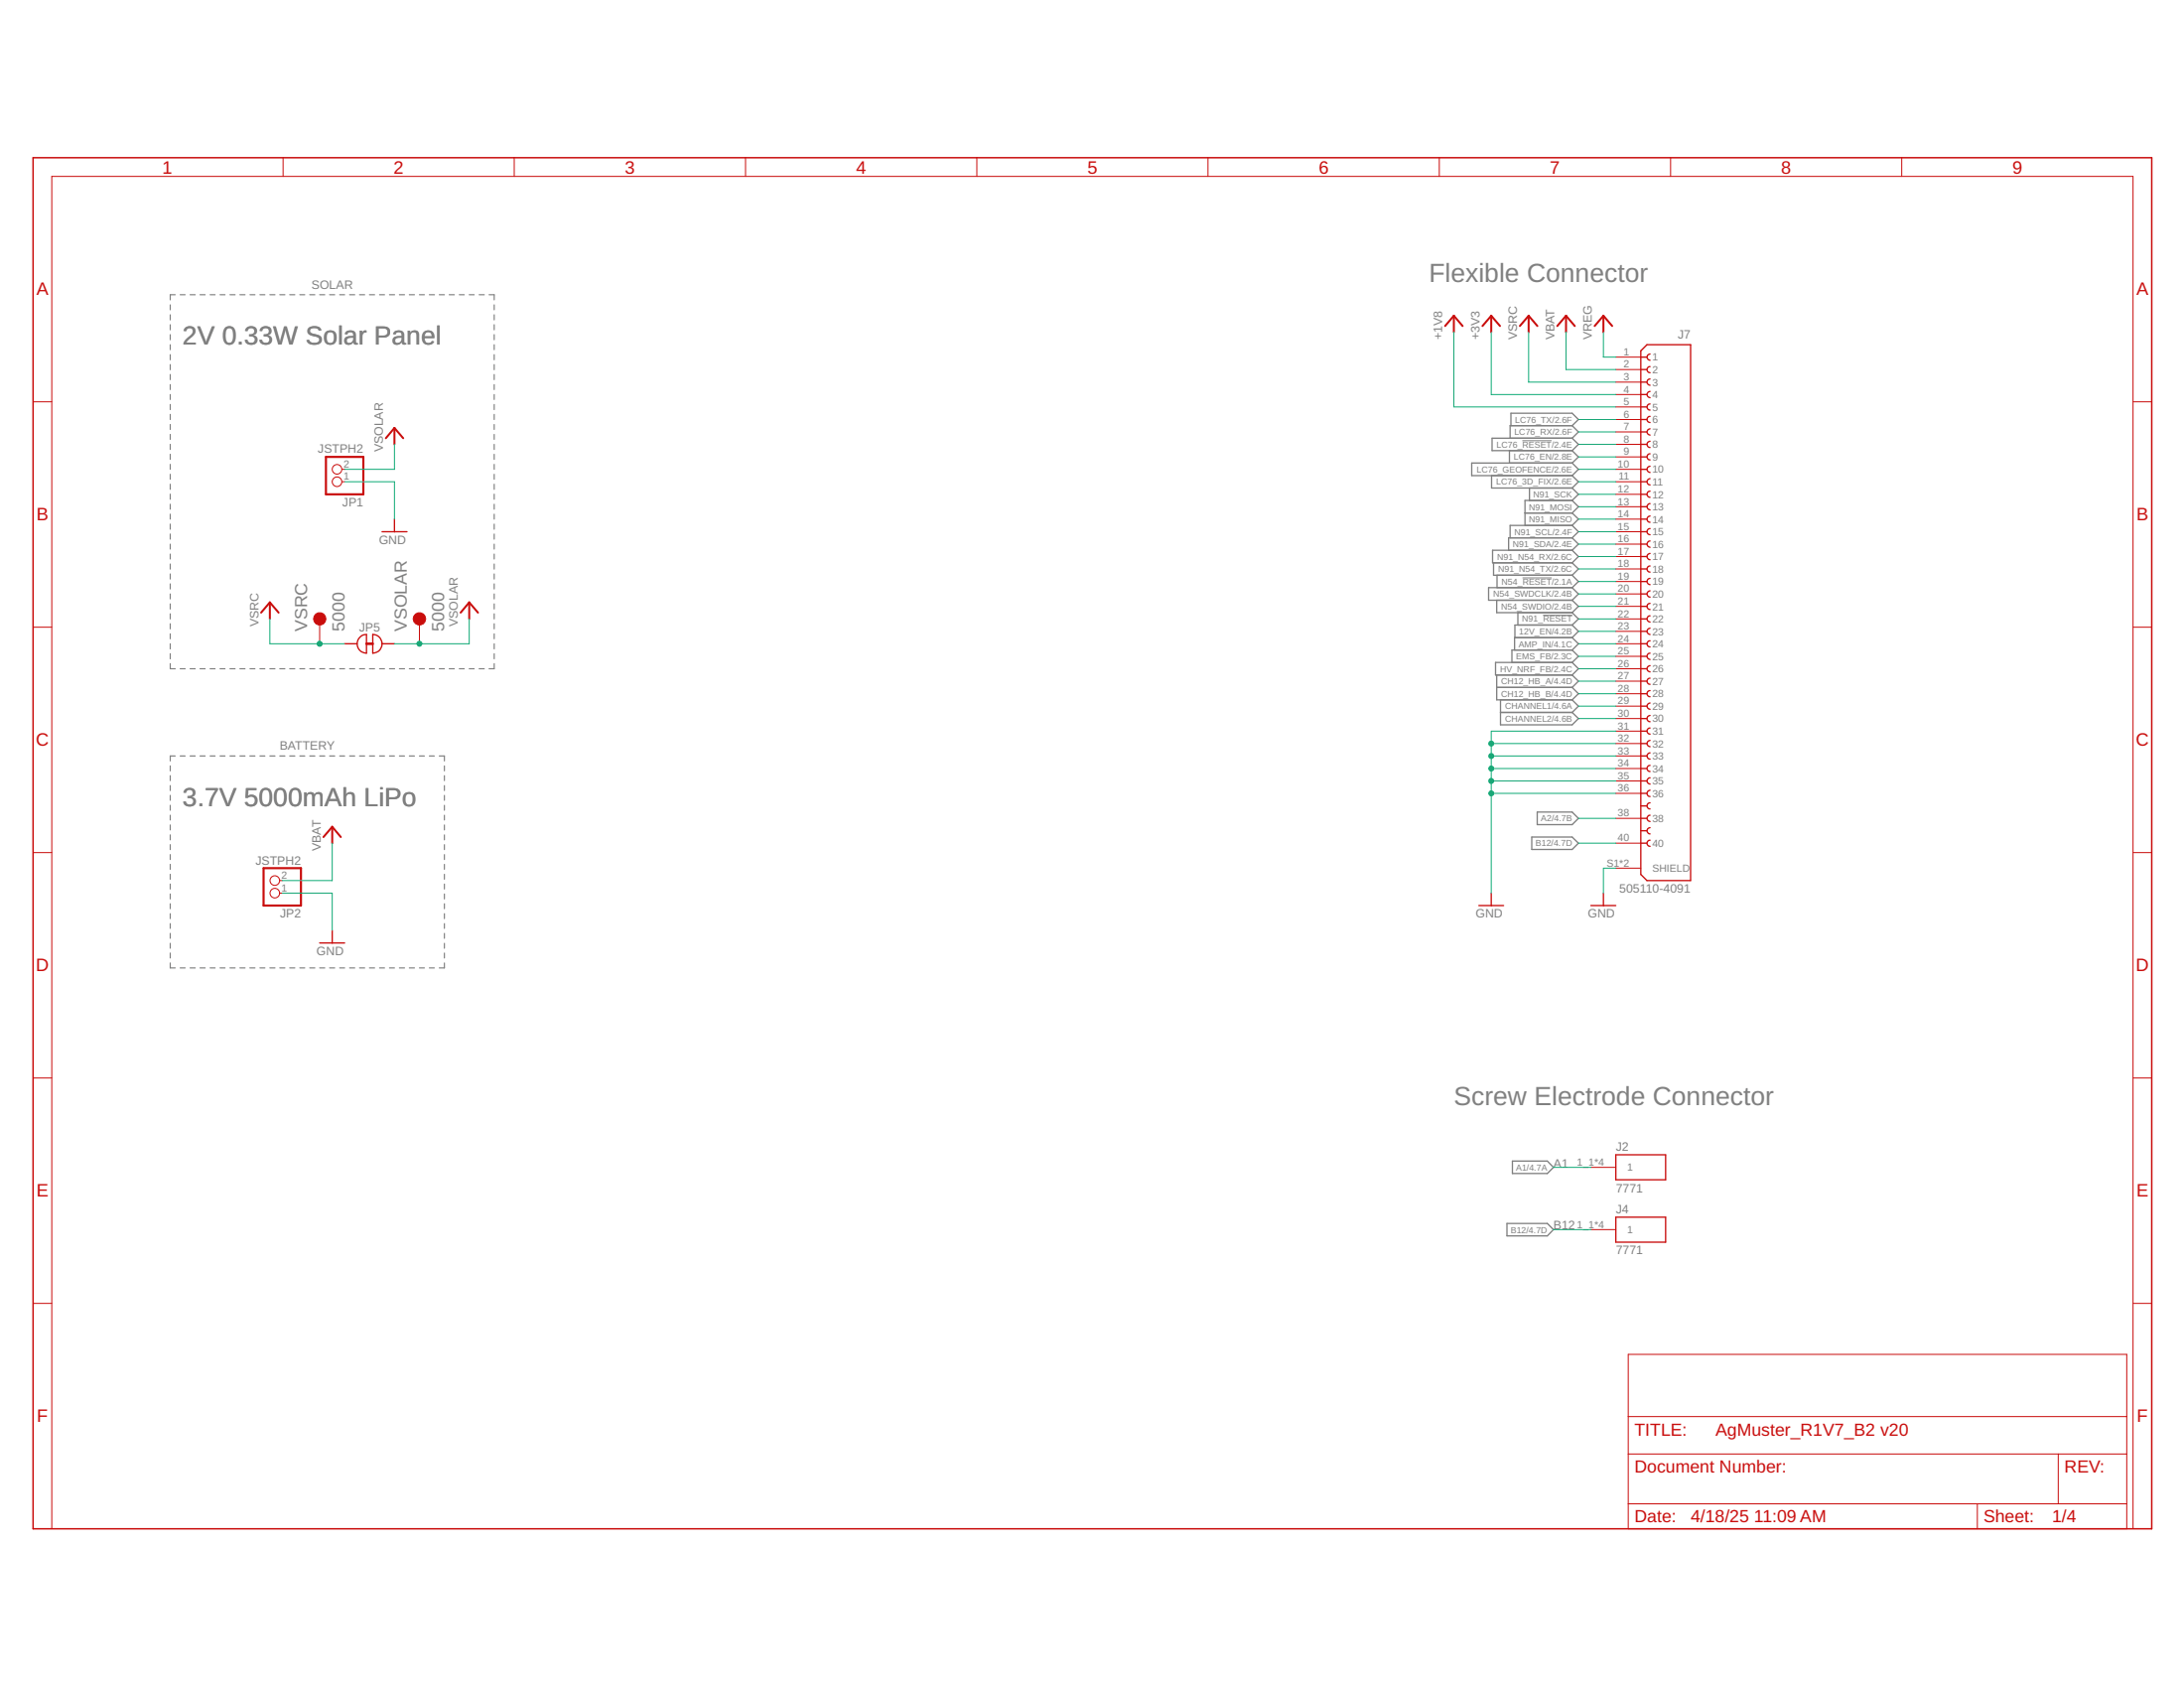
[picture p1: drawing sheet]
<svg xmlns="http://www.w3.org/2000/svg" width="279mm" height="216mm" viewBox="0 0 279 216" stroke-linecap="round" stroke-linejoin="round" font-family="sans-serif">
<g fill="none" stroke="#808080" stroke-width=".15">
<path d="M21.8 39v.6M22.4 37.7h-.6v.7M23.1 37.7h.6M24.3 37.7h.7M25.6 37.7h.6M26.9 37.7h.6M28.2 37.7h.6M29.4 37.7h.7M30.7 37.7h.6M32 37.7h.6M33.3 37.7h.6M34.5 37.7h.7"/>
<path d="M35.8 37.7h.6M37.1 37.7h.6M38.4 37.7h.6M39.6 37.7h.7M40.9 37.7h.7M42.2 37.7h.6M43.5 37.7h.6M44.7 37.7h.7M46 37.7h.7M47.3 37.7h.6M48.6 37.7h.6M49.8 37.7h.7"/>
<path d="M51.1 37.7h.7M52.4 37.7h.6M53.7 37.7h.6M54.9 37.7h.7M56.2 37.7h.7M57.5 37.7h.6M58.8 37.7h.6M60 37.7h.7M61.3 37.7h.7M62.6 37.7h.6v.7M63.2 39v.6M21.8 40.3v.6"/>
<path d="M21.8 41.5v.7M21.8 42.8v.7M21.8 44.1v.6M21.8 45.4v.6M21.8 46.6v.7M21.8 47.9v.7M21.8 49.2v.6M21.8 50.5v.6M21.8 51.7v.7M21.8 53v.7M21.8 54.3v.6M21.8 55.6v.6"/>
<path d="M21.8 56.8v.7M21.8 58.1v.7M21.8 59.4v.6M63.2 40.3v.6M63.2 41.5v.7M63.2 42.8v.7M63.2 44.1v.6M63.2 45.4v.6M63.2 46.6v.7M63.2 47.9v.7M63.2 49.2v.6M63.2 50.5v.6"/>
<path d="M63.2 51.7v.7M63.2 53v.7M63.2 54.3v.6M63.2 55.6v.6M63.2 56.8v.7M63.2 58.1v.7M63.2 59.4v.6M21.8 60.7v.6M21.8 61.9v.7M21.8 63.2v.7M21.8 64.5v.6M21.8 65.8v.6"/>
<path d="M21.8 67v.7M21.8 68.3v.7M21.8 69.6v.6M21.8 70.9v.6M21.8 72.1v.7M21.8 73.4v.7M21.8 74.7v.6M21.8 76v.6M21.8 77.2v.7M21.8 78.5v.7M21.8 79.8v.6M63.2 60.7v.6"/>
<path d="M63.2 61.9v.7M63.2 63.2v.7M63.2 64.5v.6M63.2 65.8v.6M63.2 67v.7M63.2 68.3v.7M63.2 69.6v.6M63.2 70.9v.6M63.2 72.1v.7M63.2 73.4v.7M63.2 74.7v.6M63.2 76v.6"/>
<path d="M63.2 77.2v.7M63.2 78.5v.7M63.2 79.8v.6M21.8 81.1v.6M21.8 82.3v.7M21.8 83.6v.7M21.8 84.9v.6h.6M21.8 98v.6M21.8 99.2v.6M22.4 96.7h-.6v.6M23.1 96.7h.6M23.1 85.5h.6"/>
<path d="M24.3 96.7h.7M24.3 85.5h.7M25.6 96.7h.6M25.6 85.5h.6M26.9 96.7h.6M26.9 85.5h.6M28.2 96.7h.6M28.2 85.5h.6M29.4 96.7h.7M29.4 85.5h.7M30.7 96.7h.6M30.7 85.5h.6"/>
<path d="M32 96.7h.6M32 85.5h.6M33.3 96.7h.6M33.3 85.5h.6M34.5 96.7h.7M34.5 85.5h.7M35.8 96.7h.6M35.8 85.5h.6M37.1 96.7h.6M37.1 85.5h.6M38.4 96.7h.6M38.4 85.5h.6"/>
<path d="M39.6 96.7h.7M39.6 85.5h.7M40.9 96.7h.7M40.9 85.5h.7M42.2 96.7h.6M42.2 85.5h.6M43.5 96.7h.6M43.5 85.5h.6M44.7 96.7h.7M44.7 85.5h.7M46 96.7h.7M46 85.5h.7"/>
<path d="M47.3 96.7h.6M47.3 85.5h.6M48.6 96.7h.6M48.6 85.5h.6M49.8 96.7h.7M49.8 85.5h.7M51.1 96.7h.7M51.1 85.5h.7M52.4 96.7h.6M52.4 85.5h.6M53.7 96.7h.6M53.7 85.5h.6"/>
<path d="M54.9 96.7h.7M54.9 85.5h.7M56.2 96.7h.7v.6M56.2 85.5h.7M56.9 98v.6M56.9 99.2v.6M57.5 85.5h.6M58.8 85.5h.6M60 85.5h.7M61.3 85.5h.7M63.2 81.1v.6M63.2 82.3v.7"/>
<path d="M63.2 83.6v.7M63.2 84.9v.6h-.6M21.8 100.5v.6M21.8 101.7v.7M21.8 103v.6M21.8 104.3v.6M21.8 105.5v.7M21.8 106.8v.6M21.8 108v.7M21.8 109.3v.6M21.8 110.6v.6M21.8 111.8v.7"/>
<path d="M21.8 113.1v.6M21.8 114.3v.7M21.8 115.6v.6M21.8 116.9v.6M21.8 118.1v.6M21.8 119.4v.6M56.9 100.5v.6M56.9 101.7v.7M56.9 103v.6M56.9 104.3v.6M56.9 105.5v.7M56.9 106.8v.6"/>
<path d="M56.9 108v.7M56.9 109.3v.6M56.9 110.6v.6M56.9 111.8v.7M56.9 113.1v.6M56.9 114.3v.7M56.9 115.6v.6M56.9 116.9v.6M56.9 118.1v.6M56.9 119.4v.6M21.8 120.6v.7M21.8 121.9v.6"/>
<path d="M21.8 123.2v.6h.6M23.1 123.8h.6M24.3 123.8h.7M25.6 123.8h.6M26.9 123.8h.6M28.2 123.8h.6M29.4 123.8h.7M30.7 123.8h.6M32 123.8h.6M33.3 123.8h.6M34.5 123.8h.7M35.8 123.8h.6"/>
<path d="M37.1 123.8h.6M38.4 123.8h.6M39.6 123.8h.7M40.9 123.8h.7M42.2 123.8h.6M43.5 123.8h.6M44.7 123.8h.7M46 123.8h.7M47.3 123.8h.6M48.6 123.8h.6M49.8 123.8h.7M51.1 123.8h.7"/>
<path d="M52.4 123.8h.6M53.7 123.8h.6M54.9 123.8h.7M56.9 120.6v.7M56.9 121.9v.6M56.9 123.2v.6h-.7"/>
</g>
<g fill="none" stroke="#808080" stroke-width=".17">
<path d="M193.1 57.6v1.6M193.3 54.4v-1.5h7.8l.8 .8-.8 .7M201.1 54.4h-7.9v1.6M201.1 54.4l.8 .8-.8 .8M201.1 56h-10.2v1.6h10.2M201.1 56l.8 .8-.8 .8M201.1 59.2l.8 .8-.8 .8M201.1 59.2h-12.8v1.6h12.8M201.1 57.6l.8 .8-.8 .8M190.8 60.8v1.6h10.3M191.1 72v1.6h10M191.5 76.8v1.6h9.6"/>
<path d="M191.5 73.6v1.6M194.2 78.4v1.5M195.1 65.6h6M195.7 62.4v1.6M201.1 67.2h-7.9v1.6M201.1 60.8l.8 .8-.8 .8M201.1 62.4l.8 .8-.8 .8M201.1 64h-6v3.2M201.1 64l.8 .8-.8 .8M201.1 65.6l.8 .8-.8 .8M201.1 67.2l.8 .8-.8 .8M201.1 68.8h-8.1v1.6"/>
<path d="M201.1 68.8l.8 .8-.8 .8M201.1 70.4h-10.2v1.6h10.2M201.1 72l.8 .8-.8 .8M201.1 73.6l.8 .8-.8 .8M201.1 75.2h-10.7v1.6h10.7M201.1 70.4l.8 .8-.8 .8M201.1 78.4l.8 .8-.8 .7M201.1 79.9h-7.3v1.7M201.1 75.2l.8 .8-.8 .8M201.1 76.8l.8 .8-.8 .8M201.1 79.9l.8 .9-.8 .8M191.5 86.3v3.2h9.6"/>
<path d="M191.5 87.9h9.6M192 91.1h9.1M192 89.5v3.2h9.1l.8-.8-.8-.8M201.1 81.6h-7.3v1.5M201.1 81.6l.8 .7-.8 .8M201.1 83.1h-7.7v1.6M201.1 83.1l.8 .8-.8 .8M201.1 84.7h-9.8v1.6h9.8M201.1 84.7l.8 .8-.8 .8M201.1 86.3l.8 .8-.8 .8M201.1 87.9l.8 .8-.8 .8M201.1 89.5l.8 .8-.8 .8"/>
<path d="M196 107.1h5.1l.8 .7-.8 .8h-5.1zM196.7 103.9h4.4l.8 .8-.8 .8h-4.4zM192.8 156.5h5.2l.7 .8-.7 .8h-5.2zM193.5 148.5h4.5l.7 .8-.7 .8h-4.5z"/>
</g>
<path d="M194.8 56.4h3.7M194.8 73.9h3.7M197.4 78.7h3.7" fill="none" stroke="#808080" stroke-width=".13"/>
<path d="M4.2 20.2h271.1v175.3h-271.1z" fill="none" stroke="#c90d0c" stroke-width=".19"/>
<g fill="none" stroke="#c90d0c" stroke-width=".13">
<path d="M36.2 20.2v2.4M65.8 20.2v2.4M95.4 20.2v2.4M125 20.2v2.4M154.5 20.2v2.4M184.1 20.2v2.4M213.7 20.2v2.4M243.3 20.2v2.4M4.2 51.4h2.4M206.7 45.7h3.2M206.7 47.3h3.2M206.7 48.9h3.2"/>
<path d="M206.7 50.5h3.2M206.7 52h3.2M206.7 53.7h3.2M206.7 55.2h3.2M206.7 56.8h3.2M206.7 58.4h3.2M272.9 51.4h2.4M40.9 79.2v3.1M43.8 61.6h.3M43.8 60h.3M53.7 79.2v3.1M206.7 61.6h3.2"/>
<path d="M206.7 60h3.2M206.7 63.2h3.2M206.7 64.8h3.2M206.7 66.4h3.2M206.7 68h3.2M206.7 69.6h3.2M206.7 71.2h3.2M206.7 72.8h3.2M206.7 74.4h3.2M206.7 76h3.2M206.7 77.6h3.2M206.7 79.2h3.2"/>
<path d="M4.2 80.2h2.4M206.7 80.8h3.2M206.7 82.3h3.2M206.7 83.9h3.2M206.7 85.5h3.2M206.7 87.1h3.2M206.7 88.7h3.2M206.7 90.3h3.2M206.7 91.9h3.2M206.7 93.5h3.2M206.7 95.1h3.2M206.7 96.7h3.2"/>
<path d="M206.7 98.3h3.2M206.7 99.9h3.2M272.9 80.2h2.4M4.2 109.1h2.4M35.8 114.2h.3M35.8 112.6h.3M206.7 111h3.2M206.7 101.5h3.2M206.7 104.7h3.2M206.7 107.8h3.2M272.9 109.1h2.4M4.2 137.9h2.4"/>
<path d="M272.9 137.9h2.4M203.5 149.3h3.2M203.5 157.3h3.2M4.2 166.7h2.4M208.3 173.2h63.8v22.3h-63.8zM272.9 166.7h2.4M6.6 195.5v-172.9h266.3v172.9M208.3 186h63.8M208.3 192.3h63.8M208.3 181.2h63.8M253 192.3v3.2M263.3 186v6.3"/>
<circle cx="43.1" cy="61.6" r=".61"/>
<circle cx="43.1" cy="60" r=".61"/>
<circle cx="35.2" cy="112.6" r=".61"/>
<circle cx="35.2" cy="114.2" r=".61"/>
</g>
<g fill="none" stroke="#c90d0c" stroke-width=".25">
<path d="M50.5 54.7v2.1M50.5 54.7l1.1 1.3M50.5 54.7l-1.1 1.3M186 40.4v2.1M186 40.4l1.1 1.3M186 40.4l-1.1 1.3M190.8 40.4v2.1M190.8 40.4l1.1 1.3M190.8 40.4l-1.1 1.3M195.6 40.4v2.1M195.6 40.4l1.1 1.3M195.6 40.4l-1.2 1.3"/>
<path d="M200.3 40.4v2.1M200.3 40.4l1.2 1.3M200.3 40.4l-1.1 1.3M205.1 40.4v2.1M205.1 40.4l1.1 1.3M205.1 40.4l-1.1 1.3M34.5 77v2.2M34.5 77l1.1 1.4M34.5 77l-1.1 1.4M60 77v2.2M60 77l1.2 1.4M60 77l-1.1 1.4"/>
<path d="M42.5 105.7v2.1M42.5 105.7l1.1 1.4M42.5 105.7l-1.1 1.4"/>
</g>
<path d="M41.7 58.4h4.8v4.8h-4.8zM33.7 111h4.8v4.8h-4.8z" fill="none" stroke="#c90d0c" stroke-width=".28"/>
<g fill="none" stroke="#c90d0c" stroke-width=".17">
<path d="M209.9 44.9l.8-.8h5.6v68.5h-5.6l-.8-.8zM209.9 45.7h.8M209.9 47.3h.8M209.9 48.9h.8M209.9 50.5h.8M209.9 52h.8M209.9 53.7h.8M209.9 55.2h.8M209.9 56.8h.8M209.9 58.4h.8M211.1 45.3a.4 .4 0 0 0-.4 .4 .4 .4 0 0 0 .4 .4M211.1 46.9a.39 .39 0 0 0-.4 .4 .39 .39 0 0 0 .4 .4"/>
<path d="M211.1 48.5a.4 .4 0 0 0-.4 .4 .4 .4 0 0 0 .4 .4M211.1 50.1a.4 .4 0 0 0-.4 .4 .4 .4 0 0 0 .4 .4M211.1 51.7a.39 .39 0 0 0-.4 .4 .39 .39 0 0 0 .4 .4M211.1 53.3a.39 .39 0 0 0-.4 .3 .39 .39 0 0 0 .4 .4M211.1 54.8a.4 .4 0 0 0-.4 .4 .4 .4 0 0 0 .4 .4M211.1 56.4a.4 .4 0 0 0-.4 .4 .4 .4 0 0 0 .4 .4M211.1 58a.39 .39 0 0 0-.4 .4 .39 .39 0 0 0 .4 .4M211.1 59.6a.4 .4 0 0 0-.4 .4 .4 .4 0 0 0 .4 .4M48.9 68h3.2M50.5 66.4v1.6M209.9 68h.8M209.9 60h.8"/>
<path d="M209.9 61.6h.8M209.9 63.2h.8M209.9 64.8h.8M209.9 66.4h.8M209.9 69.6h.8M209.9 71.2h.8M209.9 72.8h.8M209.9 74.4h.8M209.9 76h.8M209.9 77.6h.8M209.9 79.2h.8M211.1 61.2a.4 .4 0 0 0-.4 .4 .4 .4 0 0 0 .4 .4"/>
<path d="M211.1 62.8a.39 .39 0 0 0-.4 .4 .39 .39 0 0 0 .4 .4M211.1 64.4a.4 .4 0 0 0-.4 .4 .4 .4 0 0 0 .4 .4M211.1 66a.4 .4 0 0 0-.4 .4 .4 .4 0 0 0 .4 .4M211.1 67.6a.39 .39 0 0 0-.4 .4 .39 .39 0 0 0 .4 .4M211.1 69.2a.4 .4 0 0 0-.4 .4 .4 .4 0 0 0 .4 .4M211.1 70.8a.4 .4 0 0 0-.4 .4 .4 .4 0 0 0 .4 .4M211.1 72.4a.39 .39 0 0 0-.4 .4 .39 .39 0 0 0 .4 .4M211.1 74a.4 .4 0 0 0-.4 .4 .4 .4 0 0 0 .4 .4M211.1 75.6a.4 .4 0 0 0-.4 .4 .4 .4 0 0 0 .4 .4M211.1 77.2a.39 .39 0 0 0-.4 .4 .39 .39 0 0 0 .4 .4M211.1 78.8a.4 .4 0 0 0-.4 .4 .4 .4 0 0 0 .4 .4M44.1 82.3h1.6"/>
<path d="M46.1 81.4l.3-.1 .5-.1v2.3a1.2 1.2 0 0 1-1.1-.8 1.2 1.2 0 0 1 .3-1.3zM47.7 81.2a1.2 1.2 0 0 1 1.2 1.1 1.2 1.2 0 0 1-1.2 1.2zM48.9 82.3h1.6M209.9 82.3h.8M209.9 80.8h.8M209.9 83.9h.8M209.9 85.5h.8M209.9 87.1h.8M209.9 88.7h.8M209.9 90.3h.8M209.9 91.9h.8M209.9 93.5h.8"/>
<path d="M209.9 95.1h.8M209.9 96.7h.8M209.9 98.3h.8M209.9 99.9h.8M211.1 80.3a.4 .4 0 0 0-.4 .5 .4 .4 0 0 0 .4 .4M211.1 82a.39 .39 0 0 0-.4 .3 .39 .39 0 0 0 .4 .4M211.1 83.5a.4 .4 0 0 0-.4 .4 .4 .4 0 0 0 .4 .4M211.1 85.1a.4 .4 0 0 0-.4 .4 .4 .4 0 0 0 .4 .4M211.1 86.7a.39 .39 0 0 0-.4 .4 .39 .39 0 0 0 .4 .4M211.1 88.3a.39 .39 0 0 0-.4 .4 .39 .39 0 0 0 .4 .4M211.1 89.9a.4 .4 0 0 0-.4 .4 .4 .4 0 0 0 .4 .4M211.1 91.5a.4 .4 0 0 0-.4 .4 .4 .4 0 0 0 .4 .4"/>
<path d="M211.1 93.1a.39 .39 0 0 0-.4 .4 .39 .39 0 0 0 .4 .4M211.1 94.7a.4 .4 0 0 0-.4 .4 .4 .4 0 0 0 .4 .4M211.1 96.3a.4 .4 0 0 0-.4 .4 .4 .4 0 0 0 .4 .4M211.1 97.9a.39 .39 0 0 0-.4 .4 .39 .39 0 0 0 .4 .4M211.1 99.5a.4 .4 0 0 0-.4 .4 .4 .4 0 0 0 .4 .4M42.5 119v1.6M189.2 115.8h3.2M190.8 114.2v1.6M203.5 115.8h3.2M205.1 114.2v1.6M209.9 101.5h.8M209.9 103.1h.8"/>
<path d="M209.9 104.7h.8M209.9 106.3h.8M209.9 107.8h.8M211.1 101.1a.4 .4 0 0 0-.4 .4 .4 .4 0 0 0 .4 .4M211.1 102.7a.39 .39 0 0 0-.4 .4 .39 .39 0 0 0 .4 .4M211.1 104.3a.4 .4 0 0 0-.4 .4 .4 .4 0 0 0 .4 .4M211.1 105.9a.4 .4 0 0 0-.4 .4 .4 .4 0 0 0 .4 .4M211.1 107.5a.39 .39 0 0 0-.4 .4 .39 .39 0 0 0 .4 .3M40.9 120.6h3.2M42.5 120.6h.1M206.7 147.7h6.4v3.2h-6.4zM206.7 155.7h6.4v3.2h-6.4z"/>
</g>
<path d="M46.9 82.3h.8" fill="none" stroke="#c90d0c" stroke-width=".34"/>
<g fill="#c90d0c" stroke="#c90d0c" stroke-width=".13">
<circle cx="40.9" cy="79.2" r=".8"/>
<circle cx="53.7" cy="79.2" r=".8"/>
</g>
<g fill="none" stroke="#0dab76" stroke-width=".13">
<path d="M50.5 56.8v3.2h-6.4M186 42.5v9.5h20.7M190.8 42.5v8h15.9M195.6 42.5v6.4h11.1M200.3 42.5v4.8h6.4M201.9 53.7h4.8M201.9 55.2h4.8M201.9 56.8h4.8M201.9 58.4h4.8M205.1 42.5v3.2h1.6M34.5 79.2v3.1h9.6M44.1 61.6h6.4v4.8"/>
<path d="M60 79.2v3.1h-9.5M201.9 61.6h4.8M201.9 60h4.8M201.9 63.2h4.8M201.9 64.8h4.8M201.9 66.4h4.8M201.9 68h4.8M201.9 69.6h4.8M201.9 72.8h4.8M201.9 74.4h4.8M201.9 71.2h4.8M201.9 79.2h4.8"/>
<path d="M201.9 76h4.8M201.9 77.6h4.8M190.8 95.1h15.9M190.8 96.7h15.9M190.8 98.3h15.9M190.8 99.9h15.9M201.9 82.3h4.8M201.9 80.8h4.8M201.9 83.9h4.8M201.9 85.5h4.8M201.9 87.1h4.8M201.9 88.7h4.8"/>
<path d="M201.9 90.3h4.8M201.9 91.9h4.8M206.7 93.5h-15.9v20.7M36.1 114.2h6.4v4.8M42.5 107.8v4.8h-6.4M190.8 101.5h15.9M201.9 107.8h4.8M201.9 104.7h4.8M206.7 111h-1.6v3.2M198.7 157.3h4.8M198.7 149.3h4.8"/>
</g>
<g fill="#0dab76" stroke="#0dab76" stroke-width=".13">
<circle cx="190.8" cy="95.1" r=".32"/>
<circle cx="190.8" cy="96.7" r=".32"/>
<circle cx="190.8" cy="98.3" r=".32"/>
<circle cx="190.8" cy="99.9" r=".32"/>
<circle cx="190.8" cy="101.5" r=".32"/>
<circle cx="40.9" cy="82.3" r=".32"/>
<circle cx="53.7" cy="82.3" r=".32"/>
</g>
<g font-size="3.4" fill="#808080">
<text x="182.8" y="36.1">Flexible Connector</text>
<text x="23.4" y="44.1">2V 0.33W Solar Panel</text>
<text x="23.4" y="103.1">3.7V 5000mAh LiPo</text>
<text x="186" y="141.3">Screw Electrode Connector</text>
</g>
<g font-size="2.3" fill="#c90d0c">
<text x="20.8" y="22.2">1</text>
<text x="50.4" y="22.2">2</text>
<text x="80" y="22.2">3</text>
<text x="109.5" y="22.2">4</text>
<text x="139.1" y="22.2">5</text>
<text x="168.7" y="22.2">6</text>
<text x="198.3" y="22.2">7</text>
<text x="227.9" y="22.2">8</text>
<text x="257.5" y="22.2">9</text>
<text x="4.7" y="37.8">A</text>
<text x="273.3" y="37.8">A</text>
<text x="4.7" y="66.6">B</text>
<text x="273.3" y="66.6">B</text>
<text x="4.6" y="95.4">C</text>
<text x="273.3" y="95.4">C</text>
<text x="4.6" y="124.3">D</text>
<text x="273.3" y="124.3">D</text>
<text x="4.7" y="153.1">E</text>
<text x="273.3" y="153.1">E</text>
<text x="4.7" y="181.9">F</text>
<text x="273.4" y="181.9">F</text>
</g>
<g font-size="2.2" fill="#808080">
<text x="39.3" y="80.8" transform="rotate(-90 39.3 80.8)">VSRC</text>
<text x="44.1" y="80.8" transform="rotate(-90 44.1 80.8)">5000</text>
<text x="52.1" y="80.8" transform="rotate(-90 52.1 80.8)">VSOLAR</text>
<text x="56.9" y="80.8" transform="rotate(-90 56.9 80.8)">5000</text>
</g>
<g font-size="2.2" fill="#c90d0c">
<text x="209.1" y="183.6">TITLE:</text>
<text x="219.5" y="183.6">AgMuster_R1V7_B2 v20</text>
<text x="209.1" y="188.4">Document Number:</text>
<text x="264.1" y="188.4">REV:</text>
<text x="209.1" y="194.7">Date:</text>
<text x="216.3" y="194.7">4/18/25</text>
<text x="224.4" y="194.7">11:09 AM</text>
<text x="253.7" y="194.7">Sheet:</text>
<text x="262.5" y="194.7">1/4</text>
</g>
<g font-size="1.6" fill="#808080">
<text x="39.9" y="36.9">SOLAR</text>
<text x="184.5" y="43.5" transform="rotate(-90 184.5 43.5)">+1V8</text>
<text x="189.3" y="43.5" transform="rotate(-90 189.3 43.5)">+3V3</text>
<text x="194.1" y="43.5" transform="rotate(-90 194.1 43.5)">VSRC</text>
<text x="198.9" y="43.5" transform="rotate(-90 198.9 43.5)">VBAT</text>
<text x="203.7" y="43.5" transform="rotate(-90 203.7 43.5)">VREG</text>
<text x="214.6" y="43.3">J7</text>
<text x="40.7" y="58">JSTPH2</text>
<text x="49" y="57.8" transform="rotate(-90 49 57.8)">VSOLAR</text>
<text x="43.8" y="64.7">JP1</text>
<text x="48.5" y="69.5">GND</text>
<text x="33.1" y="80.2" transform="rotate(-90 33.1 80.2)">VSRC</text>
<text x="45.9" y="80.8">JP5</text>
<text x="58.6" y="80.2" transform="rotate(-90 58.6 80.2)">VSOLAR</text>
<text x="35.8" y="95.9">BATTERY</text>
<text x="32.7" y="110.6">JSTPH2</text>
<text x="41" y="108.9" transform="rotate(-90 41 108.9)">VBAT</text>
<text x="35.8" y="117.3">JP2</text>
<text x="188.8" y="117.4">GND</text>
<text x="203.1" y="117.4">GND</text>
<text x="207.2" y="114.2">505110-4091</text>
<text x="40.5" y="122.2">GND</text>
<text x="198.7" y="149.3">A1</text>
<text x="206.7" y="147.2">J2</text>
<text x="206.7" y="152.5">7771</text>
<text x="206.7" y="155.2">J4</text>
<text x="198.7" y="157.3">B12</text>
<text x="206.7" y="160.5">7771</text>
</g>
<g font-size="1.3" fill="#808080">
<text x="207.7" y="45.5">1</text>
<text x="207.7" y="47">2</text>
<text x="211.4" y="46.2">1</text>
<text x="211.4" y="47.8">2</text>
<text x="207.7" y="48.6">3</text>
<text x="207.7" y="50.2">4</text>
<text x="207.7" y="51.8">5</text>
<text x="207.7" y="53.4">6</text>
<text x="211.4" y="49.3">3</text>
<text x="211.4" y="50.9">4</text>
<text x="211.4" y="52.5">5</text>
<text x="44" y="59.8">2</text>
<text x="207" y="59.8">10</text>
<text x="207.7" y="55">7</text>
<text x="207.7" y="56.6">8</text>
<text x="207.7" y="58.2">9</text>
<text x="211.4" y="54.1">6</text>
<text x="211.4" y="55.7">7</text>
<text x="211.4" y="57.3">8</text>
<text x="211.4" y="58.9">9</text>
<text x="44" y="61.4">1</text>
<text x="207" y="63">12</text>
<text x="207" y="64.6">13</text>
<text x="207.1" y="61.4">11</text>
<text x="211.4" y="60.5">10</text>
<text x="211.4" y="62.1">11</text>
<text x="211.4" y="63.7">12</text>
<text x="211.4" y="65.3">13</text>
<text x="207" y="66.2">14</text>
<text x="207" y="67.8">15</text>
<text x="207" y="69.4">16</text>
<text x="207" y="71">17</text>
<text x="211.4" y="66.9">14</text>
<text x="211.4" y="68.5">15</text>
<text x="211.4" y="70.1">16</text>
<text x="211.4" y="71.7">17</text>
<text x="207" y="72.6">18</text>
<text x="207" y="74.2">19</text>
<text x="207" y="75.7">20</text>
<text x="207" y="77.3">21</text>
<text x="211.4" y="73.3">18</text>
<text x="211.4" y="74.9">19</text>
<text x="211.4" y="76.4">20</text>
<text x="207" y="78.9">22</text>
<text x="207" y="80.5">23</text>
<text x="207" y="82.1">24</text>
<text x="207" y="83.7">25</text>
<text x="211.4" y="78">21</text>
<text x="211.4" y="79.6">22</text>
<text x="211.4" y="81.2">23</text>
<text x="211.4" y="82.8">24</text>
<text x="207" y="85.3">26</text>
<text x="207" y="86.9">27</text>
<text x="207" y="88.5">28</text>
<text x="211.4" y="84.4">25</text>
<text x="211.4" y="86">26</text>
<text x="211.4" y="87.6">27</text>
<text x="211.4" y="89.2">28</text>
<text x="207" y="90.1">29</text>
<text x="207" y="91.7">30</text>
<text x="207" y="93.3">31</text>
<text x="207" y="94.9">32</text>
<text x="211.4" y="90.8">29</text>
<text x="211.4" y="92.4">30</text>
<text x="211.4" y="94">31</text>
<text x="211.4" y="95.6">32</text>
<text x="207" y="96.5">33</text>
<text x="207" y="98.1">34</text>
<text x="207" y="99.7">35</text>
<text x="207" y="101.3">36</text>
<text x="211.4" y="97.2">33</text>
<text x="211.4" y="98.8">34</text>
<text x="211.4" y="100.4">35</text>
<text x="211.4" y="102">36</text>
<text x="207" y="104.4">38</text>
<text x="207" y="107.6">40</text>
<text x="211.4" y="105.1">38</text>
<text x="36" y="112.4">2</text>
<text x="205.5" y="110.8">S1*2</text>
<text x="211.4" y="111.5">SHIELD</text>
<text x="211.4" y="108.3">40</text>
<text x="36" y="114">1</text>
<text x="201.8" y="149.1">1_1*4</text>
<text x="208.2" y="149.8">1</text>
<text x="201.8" y="157.1">1_1*4</text>
<text x="208.2" y="157.8">1</text>
</g>
<g font-size="1.1" fill="#808080">
<text x="191.5" y="57.2">LC76_RESET/2.4E</text>
<text x="193.7" y="58.8">LC76_EN/2.8E</text>
<text x="193.7" y="55.7">LC76_RX/2.6F</text>
<text x="193.8" y="54.1">LC76_TX/2.6F</text>
<text x="188.9" y="60.4">LC76_GEOFENCE/2.6E</text>
<text x="191.4" y="62">LC76_3D_FIX/2.6E</text>
<text x="195.6" y="65.2">N91_MOSI</text>
<text x="196.1" y="63.6">N91_SCK</text>
<text x="191.5" y="71.6">N91_N54_RX/2.6C</text>
<text x="193.5" y="70">N91_SDA/2.4E</text>
<text x="193.7" y="68.4">N91_SCL/2.4F</text>
<text x="195.6" y="66.8">N91_MISO</text>
<text x="191" y="76.4">N54_SWDCLK/2.4B</text>
<text x="191.7" y="73.2">N91_N54_TX/2.6C</text>
<text x="192" y="78">N54_SWDIO/2.4B</text>
<text x="192.1" y="74.8">N54_RESET/2.1A</text>
<text x="194.3" y="82.8">AMP_IN/4.1C</text>
<text x="194.3" y="81.2">12V_EN/4.2B</text>
<text x="194.7" y="79.6">N91_RESET</text>
<text x="191.9" y="85.9">HV_NRF_FB/2.4C</text>
<text x="192" y="87.5">CH12_HB_A/4.4D</text>
<text x="192" y="89.1">CH12_HB_B/4.4D</text>
<text x="194" y="84.3">EMS_FB/2.3C</text>
<text x="192.5" y="90.7">CHANNEL1/4.6A</text>
<text x="192.5" y="92.3">CHANNEL2/4.6B</text>
<text x="197.1" y="105.1">A2/4.7B</text>
<text x="196.5" y="108.3">B12/4.7D</text>
<text x="193.9" y="149.7">A1/4.7A</text>
<text x="193.3" y="157.7">B12/4.7D</text>
</g>
</svg>
